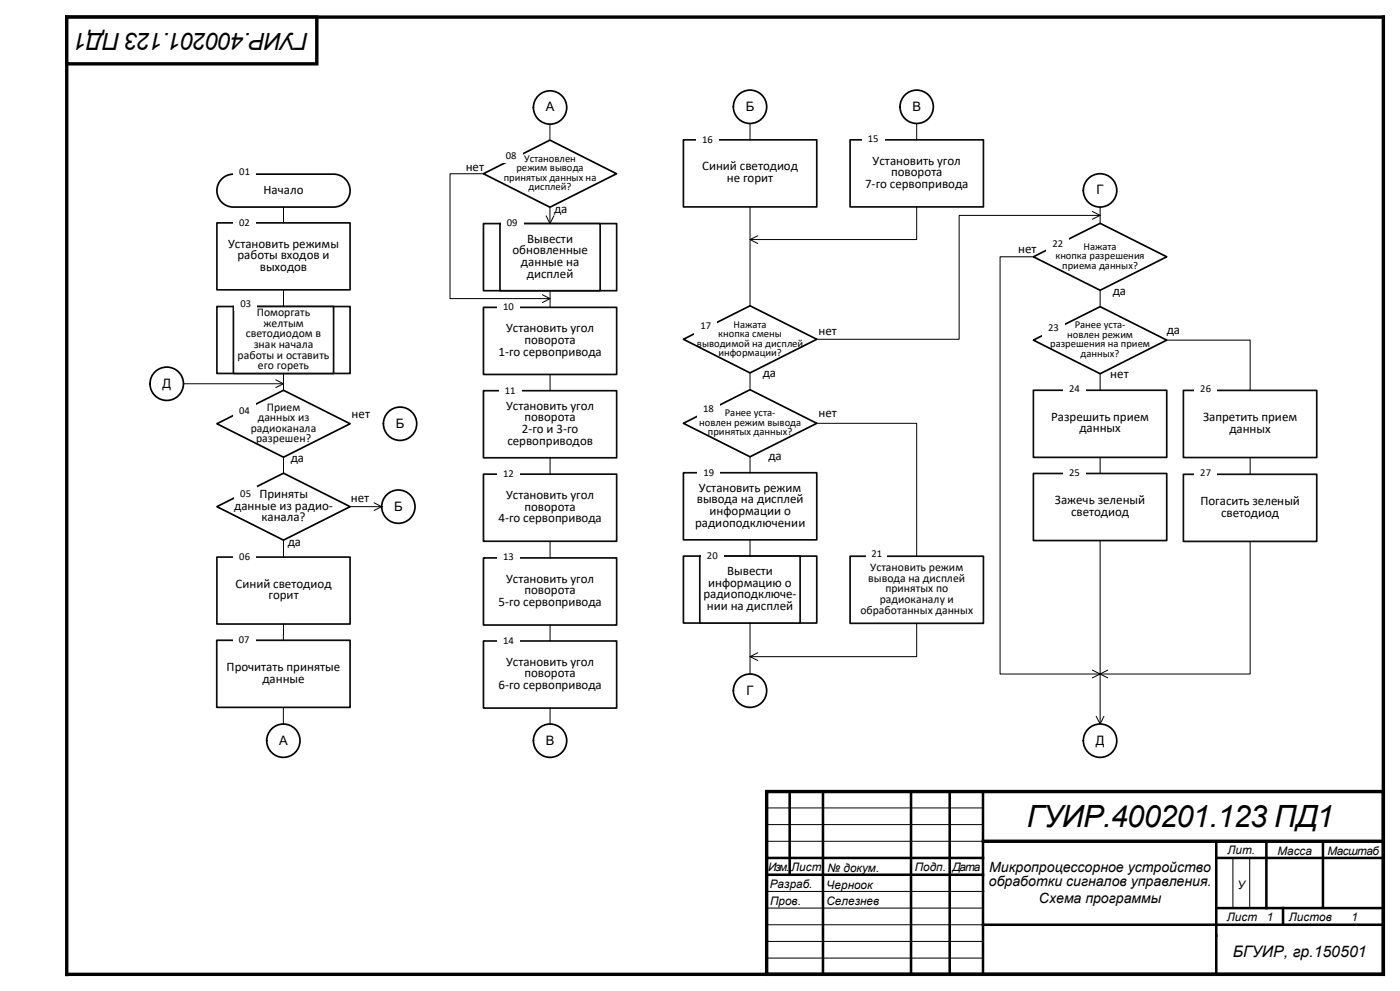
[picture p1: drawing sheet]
<svg xmlns="http://www.w3.org/2000/svg" width="420mm" height="297mm" viewBox="0 0 420 297" stroke-linecap="round" stroke-linejoin="round" font-family="sans-serif">
<path d="M145 67h40v20.1h-40z" fill="none" stroke="#0c0c0c" stroke-width=".51"/>
<path d="M20 5.1h395v286.9h-395z" fill="none" stroke="#000" stroke-width="1"/>
<path d="M20 5.1h75v14h-75z" fill="#fff"/>
<path d="M20 5.1h75v14h-75zM230 237.2h185v54.8h-185zM295 252.1h119.9" fill="none" stroke="#000" stroke-width="1"/>
<g fill="none" stroke="#000" stroke-width=".76">
<path d="M236.9 237.2v25M246.9 237.3v54.6M273.3 237.2v54.6M284.9 237.2v54.7M294.9 237.3v54.6M229.9 257.1h65M364.9 257.1h50M364.9 252.5v39.4M379.9 252.5v19.7M396.9 252.3v19.7M229.9 262.2h65M294.9 277.2h120"/>
<path d="M364.9 272.2h50M384.9 272.2v4.9"/>
</g>
<path d="M229.9 252.1h65M229.9 247.1h65M229.9 242.1h65M369.9 257.1v14.9M374.9 257.1v14.6M229.9 272.2h65M229.9 277.2h65M230.1 267.2h65M229.9 282.2h65M229.9 287.1h65" fill="none" stroke="#000" stroke-width=".3"/>
<path d="M66.8 53.4a4.9 4.9 0 0 1 3.2-1.2h30.1a4.9 4.9 0 0 1 4.9 4.9 4.9 4.9 0 0 1-4.9 5h-30.1a4.9 4.9 0 0 1-4.6-3.3 4.9 4.9 0 0 1 1.4-5.4z" fill-rule="evenodd" fill="#fff"/>
<path d="M66.8 53.4a4.9 4.9 0 0 1 3.2-1.2h30.1a4.9 4.9 0 0 1 4.9 4.9 4.9 4.9 0 0 1-4.9 5h-30.1a4.9 4.9 0 0 1-4.6-3.3 4.9 4.9 0 0 1 1.4-5.4z" fill="none" stroke="#000" stroke-width=".51"/>
<g fill="#fff">
<path d="M70.1 49.1h6.6v5h-6.6z"/>
<path d="M65.1 66.8h39.9v20.1h-39.9z"/>
</g>
<path d="M65.1 66.8h39.9v20.1h-39.9z" fill="none" stroke="#0c0c0c" stroke-width=".51"/>
<path d="M145 52.1l20-10.1 20 10.1-20 10z" fill-rule="evenodd" fill="#fff"/>
<path d="M145 52.1l20-10.1 20 10.1-20 10z" fill="none" stroke="#000" stroke-width=".51"/>
<g fill="#fff">
<path d="M70 64.4h6.7v5h-6.7z"/>
<path d="M150 45.2h6.7v3.6h-6.7z"/>
</g>
<path d="M65.1 127l19.9-10 20 10-20 10z" fill-rule="evenodd" fill="#fff"/>
<path d="M65.1 127l19.9-10 20 10-20 10z" fill="none" stroke="#000" stroke-width=".51"/>
<path d="M70 120.7h6.7v5h-6.7z" fill="#fff"/>
<path d="M65.1 151.8l19.9-10 20 10-20 10.1z" fill-rule="evenodd" fill="#fff"/>
<path d="M65.1 151.8l19.9-10 20 10-20 10.1z" fill="none" stroke="#000" stroke-width=".51"/>
<g fill="#fff">
<path d="M70.4 145.8h6.6v5h-6.6z"/>
<path d="M150 67h30v20.1h-30z"/>
</g>
<path d="M150 67h30v20.1h-30z" fill="none" stroke="#0c0c0c" stroke-width=".51"/>
<g fill="#fff">
<path d="M150.3 64.6h6.7v5h-6.7z"/>
<path d="M65 191.9h40v20.1h-40z"/>
</g>
<path d="M65 191.9h40v20.1h-40z" fill="none" stroke="#0c0c0c" stroke-width=".51"/>
<g fill="#fff">
<path d="M69.9 189.5h6.7v5h-6.7z"/>
<path d="M145 92.1h40v20.1h-40z"/>
</g>
<path d="M145 92.1h40v20.1h-40z" fill="none" stroke="#0c0c0c" stroke-width=".51"/>
<g fill="#fff">
<path d="M149.2 89.8h6.7v5h-6.7z"/>
<path d="M145 117.1h40v20.1h-40z"/>
</g>
<path d="M145 117.1h40v20.1h-40z" fill="none" stroke="#0c0c0c" stroke-width=".51"/>
<path d="M145 142.1h40v20.1h-40z" fill="#fff"/>
<path d="M145 142.1h40v20.1h-40z" fill="none" stroke="#0c0c0c" stroke-width=".51"/>
<path d="M145 167.2h40v20.1h-40z" fill="#fff"/>
<path d="M145 167.2h40v20.1h-40z" fill="none" stroke="#0c0c0c" stroke-width=".51"/>
<path d="M145 192.1h40v20.1h-40z" fill="#fff"/>
<path d="M145 192.1h40v20.1h-40z" fill="none" stroke="#0c0c0c" stroke-width=".51"/>
<path d="M255 41.9h40v20.1h-40z" fill="#fff"/>
<path d="M255 41.9h40v20.1h-40z" fill="none" stroke="#0c0c0c" stroke-width=".51"/>
<path d="M65.1 91.9h39.9v20h-39.9z" fill="#fff"/>
<path d="M65.1 91.9h39.9v20h-39.9z" fill="none" stroke="#0c0c0c" stroke-width=".51"/>
<path d="M70 91.9h30.1v20h-30.1z" fill="#fff"/>
<path d="M70 91.9h30.1v20h-30.1z" fill="none" stroke="#0c0c0c" stroke-width=".51"/>
<g fill="#fff">
<path d="M70.4 89.7h6.7v3.3h-6.7z"/>
<path d="M65.1 167h39.9v20h-39.9z"/>
</g>
<path d="M65.1 167h39.9v20h-39.9z" fill="none" stroke="#0c0c0c" stroke-width=".51"/>
<path d="M70.1 164.5h6.6v5h-6.6z" fill="#fff"/>
<path d="M205 101.7l20-10 20 10-20 10.1z" fill-rule="evenodd" fill="#fff"/>
<path d="M205 101.7l20-10 20 10-20 10.1z" fill="none" stroke="#000" stroke-width=".51"/>
<path d="M205 126.9l20-10.1 20 10.1-20 10z" fill-rule="evenodd" fill="#fff"/>
<path d="M205 126.9l20-10.1 20 10.1-20 10z" fill="none" stroke="#000" stroke-width=".51"/>
<path d="M205 141.7h40v20.1h-40z" fill="#fff"/>
<path d="M205 141.7h40v20.1h-40z" fill="none" stroke="#0c0c0c" stroke-width=".51"/>
<path d="M205 41.9h40v20.1h-40z" fill="#fff"/>
<path d="M205 41.9h40v20.1h-40z" fill="none" stroke="#0c0c0c" stroke-width=".51"/>
<path d="M205 166.7h40v20h-40z" fill="#fff"/>
<path d="M205 166.7h40v20h-40z" fill="none" stroke="#0c0c0c" stroke-width=".51"/>
<path d="M209.9 166.7h30.1v20h-30.1z" fill="#fff"/>
<path d="M209.9 166.7h30.1v20h-30.1z" fill="none" stroke="#0c0c0c" stroke-width=".51"/>
<path d="M255 166.7h40v20.1h-40z" fill="#fff"/>
<path d="M255 166.7h40v20.1h-40z" fill="none" stroke="#0c0c0c" stroke-width=".51"/>
<path d="M310 77l20-10.1 20 10.1-20 10z" fill-rule="evenodd" fill="#fff"/>
<path d="M310 77l20-10.1 20 10.1-20 10z" fill="none" stroke="#000" stroke-width=".51"/>
<path d="M310 101.9l20-10 20 10-20 10.1z" fill-rule="evenodd" fill="#fff"/>
<path d="M310 101.9l20-10 20 10-20 10.1z" fill="none" stroke="#000" stroke-width=".51"/>
<path d="M310 117h40v20.1h-40z" fill="#fff"/>
<path d="M310 117h40v20.1h-40z" fill="none" stroke="#0c0c0c" stroke-width=".51"/>
<path d="M310 141.9h40v20.1h-40z" fill="#fff"/>
<path d="M310 141.9h40v20.1h-40z" fill="none" stroke="#0c0c0c" stroke-width=".51"/>
<path d="M355 117h40v20.1h-40z" fill="#fff"/>
<path d="M355 117h40v20.1h-40z" fill="none" stroke="#0c0c0c" stroke-width=".51"/>
<path d="M355 142.2h40v20.1h-40z" fill="#fff"/>
<path d="M355 142.2h40v20.1h-40z" fill="none" stroke="#0c0c0c" stroke-width=".51"/>
<g fill="#fff">
<path d="M149.7 114.8h6.7v5h-6.7z"/>
<path d="M149.2 139.7h6.7v5h-6.7z"/>
<path d="M149.2 164.7h6.7v5h-6.7z"/>
<path d="M149.2 189.8h6.7v5h-6.7z"/>
<path d="M258.6 39.4h6.7v5h-6.7z"/>
<path d="M208.8 39.7h6.7v5h-6.7z"/>
<path d="M208.4 95.2h6.6v5h-6.6z"/>
<path d="M209.2 120.1h6.7v5h-6.7z"/>
<path d="M209.3 139.3h6.7v5h-6.7z"/>
<path d="M210.4 164.3h6.6v4.9h-6.6z"/>
<path d="M260 163.8h6.1v5h-6.1z"/>
<path d="M314 70.9h6.7v5h-6.7z"/>
<path d="M312.7 96h6.7v5h-6.7z"/>
<path d="M319 114.3h6.7v5h-6.7z"/>
<path d="M319 139.4h6.7v5h-6.7z"/>
<path d="M358.4 114.3h6.6v5h-6.6z"/>
<path d="M358.4 139.4h6.6v5h-6.6z"/>
</g>
<circle cx="85" cy="222" r="5" fill="#fff"/>
<circle cx="85" cy="222" r="5" fill="none" stroke="#000" stroke-width=".51"/>
<circle cx="165" cy="32.2" r="5" fill="#fff"/>
<circle cx="165" cy="32.2" r="5" fill="none" stroke="#000" stroke-width=".51"/>
<circle cx="165" cy="222" r="5" fill="#fff"/>
<circle cx="165" cy="222" r="5" fill="none" stroke="#000" stroke-width=".51"/>
<circle cx="275" cy="32" r="5" fill="#fff"/>
<circle cx="275" cy="32" r="5" fill="none" stroke="#000" stroke-width=".51"/>
<circle cx="225" cy="207" r="5" fill="#fff"/>
<circle cx="225" cy="207" r="5" fill="none" stroke="#000" stroke-width=".51"/>
<circle cx="330" cy="57.1" r="5" fill="#fff"/>
<circle cx="330" cy="57.1" r="5" fill="none" stroke="#000" stroke-width=".51"/>
<path d="M85 62.1v4.7M85 86.9v5M85 111.9v5.1M85 137v4.8M85 161.9v5.1M85 187v4.9M85 212v5" fill="none" stroke="#000" stroke-width=".3"/>
<circle cx="119.5" cy="151.8" r="5" fill="#fff"/>
<circle cx="119.5" cy="151.8" r="5" fill="none" stroke="#000" stroke-width=".51"/>
<path d="M163.8 64.7l1.2 2.3 1.2-2.3M165 62.1v4.9M165 87.1v5M165 112.2v4.9M165 137.2v4.9M105 151.8h9.5M112.2 150.7l2.3 1.1-2.3 1.2M165 162.2v5M165 187.3v4.8M165 212.2v4.8" fill="none" stroke="#000" stroke-width=".3"/>
<path d="M165 37.2v4.8" fill="none" stroke="#0c0c0c" stroke-width=".3"/>
<circle cx="225" cy="32" r="5" fill="#fff"/>
<circle cx="225" cy="32" r="5" fill="none" stroke="#000" stroke-width=".51"/>
<g fill="none" stroke="#000" stroke-width=".3">
<path d="M225 37v4.9M275 37v4.9M225 62v29.7M227.3 70.7l-2.3 1.1 2.3 1.2M275 62v9.8h-50M310 77h-10v125h75v-39.7M327.7 63.4l2.3 1.2-2.3 1.1M330 64.6h-42.3v37.1h-42.7M330 62.1v4.8M330 87v4.9M225 111.8v5M330 112v5"/>
<path d="M350 101.9h25v15.1M225 136.9v4.8M245 126.9h30v39.8M330 137.1v4.8M375 137.1v5.1M225 161.8v4.9M330 162v55M225 186.7v15.3M227.3 195.6l-2.3 1.2 2.3 1.2M275 186.8v10h-50M327.7 200.8l2.3 1.2-2.3 1.2M328.8 214.7l1.2 2.3 1.2-2.3"/>
<path d="M332.3 200.8l-2.3 1.2 2.3 1.2"/>
</g>
<circle cx="330" cy="222" r="5" fill="#fff"/>
<circle cx="330" cy="222" r="5" fill="none" stroke="#000" stroke-width=".51"/>
<circle cx="120" cy="127" r="5" fill="#fff"/>
<circle cx="120" cy="127" r="5" fill="none" stroke="#000" stroke-width=".51"/>
<circle cx="50" cy="115" r="5" fill="#fff"/>
<circle cx="50" cy="115" r="5" fill="none" stroke="#000" stroke-width=".51"/>
<path d="M145 52.1h-10v37.4h30M162.7 88.3l2.3 1.2-2.3 1.2M55 115h30M82.7 113.8l2.3 1.2-2.3 1.2" fill="none" stroke="#000" stroke-width=".3"/>
<text font-size="9.2" x="308.1" y="247.8">ГУИР.400201.123 ПД1</text>
<text font-size="7.1" x="92.5" y="9.9" transform="rotate(-180 92.5 9.9)">ГУИР.400201.123 ПД1</text>
<text font-size="4.7" x="369.8" y="286.7">БГУИР, гр.150501</text>
<g font-size="4.2">
<text x="296.8" y="261.5">Микропроцессорное устройство</text>
<text x="296.6" y="265.7">обработки сигналов управления.</text>
<text x="311.7" y="270.6">Схема программы</text>
</g>
<g font-size="3.9">
<text x="163.7" y="33.4">А</text>
<text x="223.8" y="33.2">Б</text>
<text x="273.7" y="33.2">В</text>
<text x="139.7" y="51.2">нет</text>
<text x="210.7" y="51.1">Синий светодиод</text>
<text x="261.8" y="49.4">Установить угол</text>
<text x="267.3" y="52.9">поворота</text>
<text x="79.1" y="58">Начало</text>
<text x="218.1" y="54.6">не горит</text>
<text x="259.5" y="56.3">7-го сервопривода</text>
<text x="329" y="58.2">Г</text>
<text x="166.2" y="63.8">да</text>
<text x="68.4" y="74.2">Установить режимы</text>
<text x="71.2" y="77.7">работы входов и</text>
<text x="153.7" y="76.2">обновленные</text>
<text x="158.2" y="72.7">Вывести</text>
<text x="305.4" y="75.8">нет</text>
<text x="77.9" y="81.2">выходов</text>
<text x="156.3" y="79.7">данные на</text>
<text x="158.1" y="83.2">дисплей</text>
<text x="333.8" y="88.4">да</text>
<text x="151.8" y="99.6">Установить угол</text>
<text x="245.6" y="100.5">нет</text>
<text x="350" y="100.2">да</text>
<text x="149.5" y="106.6">1-го сервопривода</text>
<text x="157.3" y="103">поворота</text>
<text x="228.8" y="112.9">да</text>
<text x="333.1" y="113.2">нет</text>
<text x="48.7" y="116.2">Д</text>
<text x="105.5" y="125.2">нет</text>
<text x="151.8" y="122.8">Установить угол</text>
<text x="245.6" y="125">нет</text>
<text x="118.7" y="128.2">Б</text>
<text x="156.6" y="129.8">2-го и 3-го</text>
<text x="157.3" y="126.3">поворота</text>
<text x="315.4" y="126.2">Разрешить прием</text>
<text x="323.8" y="129.6">данных</text>
<text x="360.9" y="126.2">Запретить прием</text>
<text x="368.8" y="129.7">данных</text>
<text x="152.2" y="133.3">сервоприводов</text>
<text x="87.2" y="138.6">да</text>
<text x="230.5" y="138">да</text>
<text x="77.8" y="149.3">Приняты</text>
<text x="151.8" y="149.6">Установить угол</text>
<text x="209.7" y="147.4">Установить режим</text>
<text x="70.3" y="152.7">данные из радио-</text>
<text x="105.3" y="150.5">нет</text>
<text x="118.3" y="153">Б</text>
<text x="157.3" y="153">поворота</text>
<text x="209" y="150.9">вывода на дисплей</text>
<text x="212.9" y="154.4">информации о</text>
<text x="316.5" y="151.1">Зажечь зеленый</text>
<text x="321.3" y="154.6">светодиод</text>
<text x="360.1" y="151.3">Погасить зеленый</text>
<text x="366.3" y="154.9">светодиод</text>
<text x="78.4" y="156.3">канала?</text>
<text x="149.5" y="156.5">4-го сервопривода</text>
<text x="208.5" y="157.9">радиоподключении</text>
<text x="86.3" y="163.6">да</text>
<text x="218.1" y="172.3">Вывести</text>
<text x="70.7" y="176.1">Синий светодиод</text>
<text x="80.6" y="179.6">горит</text>
<text x="151.8" y="174.7">Установить угол</text>
<text x="157.3" y="178.1">поворота</text>
<text x="211" y="179.3">радиоподключе-</text>
<text x="212.4" y="175.9">информацию о</text>
<text x="149.5" y="181.7">5-го сервопривода</text>
<text x="212" y="182.8">нии на дисплей</text>
<text x="68" y="201.1">Прочитать принятые</text>
<text x="151.8" y="199.6">Установить угол</text>
<text x="157.3" y="203">поворота</text>
<text x="78.7" y="204.6">данные</text>
<text x="149.5" y="206.5">6-го сервопривода</text>
<text x="224" y="208.2">Г</text>
<text x="83.7" y="223.2">А</text>
<text x="163.7" y="223.2">В</text>
<text x="328.7" y="223.2">Д</text>
</g>
<g font-size="3.5">
<text x="77" y="94.8">Поморгать</text>
<text x="73.7" y="101.1">светодиодом в</text>
<text x="79" y="98">желтым</text>
<text x="71.3" y="107.5">работы и оставить</text>
<text x="76.1" y="104.3">знак начала</text>
<text x="77.4" y="110.7">его гореть</text>
<text x="80" y="123.1">Прием</text>
<text x="75.2" y="129.4">радиоканала</text>
<text x="77.3" y="126.2">данных из</text>
<text x="76.8" y="132.6">разрешен?</text>
<text x="261.1" y="171.2">Установить режим</text>
<text x="260.5" y="174.4">вывода на дисплей</text>
<text x="265.6" y="177.5">принятых по</text>
<text x="258.1" y="183.9">обработанных данных</text>
<text x="263.9" y="180.7">радиоканалу и</text>
<text x="368.3" y="256">Лит.</text>
<text x="383.2" y="256.3">Масса</text>
<text x="398.3" y="256.3">Масштаб</text>
<text x="230.4" y="261.1">Изм.</text>
<text x="237.4" y="261.2">Лист</text>
<text x="248.2" y="261.2">№ докум.</text>
<text x="274.4" y="261.2">Подп.</text>
<text x="285.7" y="261.1">Дата</text>
<text x="231" y="266.2">Разраб.</text>
<text x="248" y="266.5">Черноок</text>
<text x="371.3" y="266.4">У</text>
<text x="231.1" y="271.2">Пров.</text>
<text x="247.9" y="271.4">Селезнев</text>
<text x="368" y="276.1">Лист</text>
<text x="380.1" y="276.1">1</text>
<text x="386.7" y="276.1">Листов</text>
<text x="405.4" y="276.1">1</text>
</g>
<g font-size="3.2">
<text x="151.8" y="47.8">08</text>
<text x="210.6" y="42.9">16</text>
<text x="260.3" y="42.6">15</text>
<text x="71.8" y="52.4">01</text>
<text x="154.9" y="51.4">режим вывода</text>
<text x="157.2" y="48.5">Установлен</text>
<text x="151.1" y="54.2">принятых данных на</text>
<text x="158.6" y="57.1">дисплей?</text>
<text x="71.7" y="67.6">02</text>
<text x="152.1" y="67.9">09</text>
<text x="315.7" y="74.1">22</text>
<text x="316.6" y="77.7">кнопка разрешения</text>
<text x="325" y="74.8">Нажата</text>
<text x="318.7" y="80.6">приема данных?</text>
<text x="72.2" y="92.1">03</text>
<text x="150.9" y="93">10</text>
<text x="210.1" y="98.5">17</text>
<text x="215.5" y="101">кнопка смены</text>
<text x="220" y="98.2">Нажата</text>
<text x="314.4" y="99.2">23</text>
<text x="320.1" y="101.3">новлен режим</text>
<text x="322.4" y="98.4">Ранее уста-</text>
<text x="209.1" y="103.9">выводимой на дисплей</text>
<text x="215.5" y="106.7">информации?</text>
<text x="315" y="104.1">разрешения на прием</text>
<text x="324.2" y="107">данных?</text>
<text x="151.4" y="118.1">11</text>
<text x="320.8" y="117.6">24</text>
<text x="360.1" y="117.6">26</text>
<text x="71.8" y="124">04</text>
<text x="210.9" y="123.4">18</text>
<text x="217.4" y="124.7">Ранее уста-</text>
<text x="209.7" y="127.6">новлен режим вывода</text>
<text x="212.4" y="130.4">принятых данных?</text>
<text x="150.9" y="143">12</text>
<text x="211.1" y="142.5">19</text>
<text x="320.8" y="142.6">25</text>
<text x="360.1" y="142.6">27</text>
<text x="72.1" y="149">05</text>
<text x="71.8" y="167.8">06</text>
<text x="150.9" y="167.9">13</text>
<text x="212.1" y="167.5">20</text>
<text x="261.5" y="167">21</text>
<text x="71.7" y="192.7">07</text>
<text x="150.9" y="193">14</text>
</g>
</svg>
